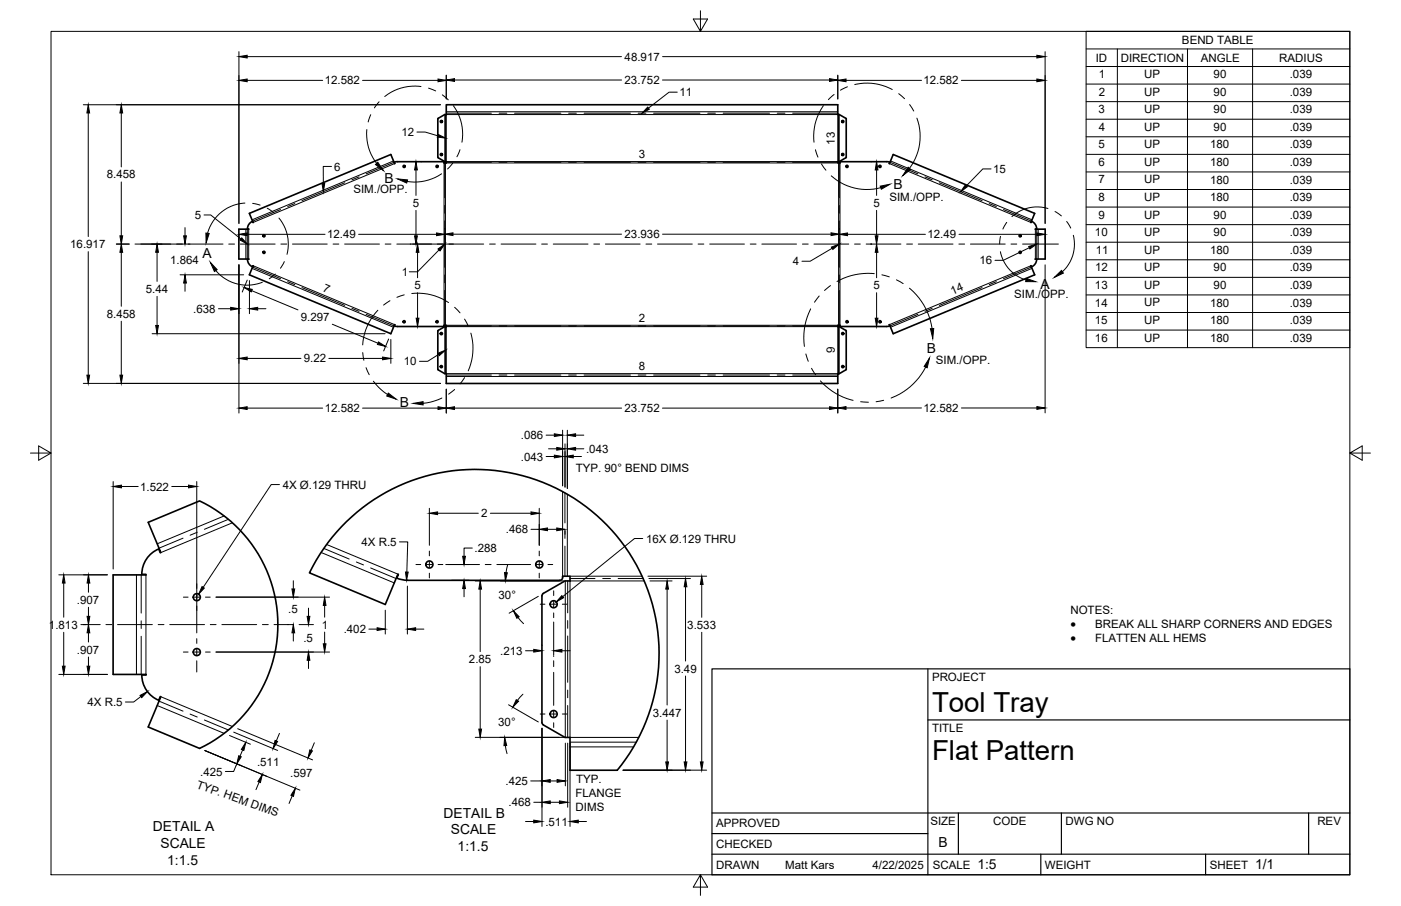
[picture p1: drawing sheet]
<svg xmlns="http://www.w3.org/2000/svg" width="432mm" height="279mm" viewBox="0 0 432 279" stroke-linecap="round" stroke-linejoin="round" font-family="sans-serif">
<!-- layer: Visible -->
<g fill="none" stroke="#000" stroke-width=".51">
<path d="M134.9 36.7v11.7M260.8 36.7v11.7M260.8 36.7l-2.1-1.4h-.5v-3h-120.7v3h-.4l-2.2 1.4M121.5 50.1l.1 .3-1.1-2.8-43.6 18.2 1.1 2.8-.2-.3-1.1 .9-.4 1.4 .3 .1h-3v9.2h3h-.3M121.5 50l.8-.1 14.3-.1 .3 .3M134.9 48.4l.2 .2M135.1 48.7l2 1.1h.4v.4l-.6-.1M260.7 48.7l-2 1.1h-.5v.4l.7-.1M260.8 48.4l-.1 .2M274.2 50l-.7-.1-14.3-.1-.3 .3M274.2 50.1l-.1 .3 1.2-2.8 43.6 18.2-1.2 2.8 .2-.3 .9 .5 .5 .8 .2 1M76.3 79.9l.2 1 .5 .8 .8 .6 .2-.3-1.1 2.8 43.6 18.1 1.1-2.8-.1 .4 1 .2h14.1l.3-.3"/>
<path d="M319.5 70.6l-.4 .1h3v9.2h-3h.4M319.5 79.9l-.2 1-.5 .8-.9 .6-.2-.3 1.2 2.8-43.6 18.1-1.2-2.8 .1 .4-.9 .2h-14.2l-.2-.4h-.7v.4h.5l2.1 1.4v11.9l-2.1 1.2h-.5v3.1h-120.7v-3.1h-.4l-2.2-1.4v-11.7l2.2-1.4h.4v-.4l-.6 .1M45.7 161.1l15.8-6.6a42.2 42.2 0 0 1 24.1 38.1 42.2 42.2 0 0 1-24.1 38.2l-15.8-6.6 3.9-9.3-.2-.1-.5 1.2a8.5 8.5 0 0 1-5.2-7.9l1.3 .1v-.2h-10.1v-30.7h10.1v-.2h-1.3a8.5 8.5 0 0 1 5.2-7.8l.5 1.2 .2-.1zM125.6 179h47M125.6 178.9l-1.7-.1-1.6-.5 .5-1.2h-.2l-3.9 9.3-23.3-9.7a56.8 56.8 0 0 1 81.6-23 56.8 56.8 0 0 1 13.2 83.8h-14.5v-10.1h-1.6l-6.7-3.8-.3-.5-.1-39.4 .5-.7 6.6-3.8h1.6v-1.5h-2.3a.98 .98 0 0 1-.8 1.3"/>
<circle cx="136" cy="37.5" r=".33"/>
<circle cx="259.7" cy="37.5" r=".33"/>
<circle cx="124.6" cy="51.3" r=".33"/>
<circle cx="134.7" cy="51.3" r=".33"/>
<circle cx="136" cy="47.7" r=".33"/>
<circle cx="259.7" cy="47.7" r=".33"/>
<circle cx="261.1" cy="51.3" r=".33"/>
<circle cx="271.2" cy="51.3" r=".33"/>
<circle cx="81.4" cy="72.7" r=".33"/>
<circle cx="81.4" cy="77.8" r=".33"/>
<circle cx="314.4" cy="72.7" r=".33"/>
<circle cx="314.4" cy="77.8" r=".33"/>
<circle cx="124.6" cy="99.2" r=".33"/>
<circle cx="134.7" cy="99.2" r=".33"/>
<circle cx="261.1" cy="99.2" r=".33"/>
<circle cx="271.2" cy="99.2" r=".33"/>
<circle cx="136" cy="102.9" r=".33"/>
<circle cx="136" cy="113.1" r=".33"/>
<circle cx="259.7" cy="102.9" r=".33"/>
<circle cx="259.7" cy="113.1" r=".33"/>
<circle cx="132.3" cy="174.1" r="1.09"/>
<circle cx="166.2" cy="174.1" r="1.09"/>
<circle cx="60.7" cy="184.2" r="1.09"/>
<circle cx="170.6" cy="186.3" r="1.09"/>
<circle cx="60.7" cy="201.1" r="1.09"/>
<circle cx="170.6" cy="220.2" r="1.09"/>
</g>
<!-- layer: Bend Center -->
<g fill="none" stroke="#000" stroke-width=".31">
<path d="M137.3 35.3v14.5M137.5 34.9h13.9M153.8 34.9h2.4M158.6 34.9h14.3M175.3 34.9h2.3M180 34.9h14.3M196.7 34.9h2.4M201.4 34.9h14.3M218.1 34.9h2.4M222.9 34.9h14.3M239.5 34.9h2.4M244.3 34.9h13.9"/>
<path d="M258.4 35.3v14.5M106.3 56.4l-13.2 5.5M110.7 54.5l-2.2 1M121.5 50l-8.7 3.6M137.1 50.2v10.8M137.5 50h13.9M153.8 50h2.4M158.6 50h14.3M175.3 50h2.3M180 50h14.3M196.7 50h2.4M201.4 50h14.3"/>
<path d="M218.1 50h2.4M222.9 50h14.3M239.5 50h2.4M244.3 50h13.9M258.7 50.2v10.8M274.3 50l8.6 3.6M285.1 54.5l2.2 1M289.5 56.4l13.2 5.5M76.2 70.7v9.2M86.5 64.6l-8.6 3.6M90.9 62.8l-2.2 .9M137.1 63.4v2.3"/>
<path d="M137.1 68.1v14.3M258.7 63.4v2.3M258.7 68.1v14.3M304.9 62.8l2.2 .9M309.3 64.6l8.6 3.6M319.5 70.7v9.2M77.9 82.4l8.6 3.5M88.7 86.9l2.2 .9M93.1 88.7l13.2 5.5M108.5 95.1l2.2 .9M112.8 96.9l8.7 3.6M137.1 84.8v2.4"/>
<path d="M137.1 89.6v10.7M258.7 84.8v2.4M258.7 89.6v10.7M282.9 96.9l-8.6 3.6M287.3 95.1l-2.2 .9M302.7 88.7l-13.2 5.5M307.1 86.9l-2.2 .9M317.9 82.4l-8.6 3.5M137.3 100.7v14.5M137.5 115.7h13.9M137.5 100.5h13.9M153.8 115.7h2.4"/>
<path d="M153.8 100.5h2.4M158.6 115.7h14.3M158.6 100.5h14.3M175.3 115.7h2.3M175.3 100.5h2.3M180 115.7h14.3M180 100.5h14.3M196.7 115.7h2.4M196.7 100.5h2.4M201.4 115.7h14.3M201.4 100.5h14.3M218.1 115.7h2.4"/>
<path d="M218.1 100.5h2.4M222.9 115.7h14.3M222.9 100.5h14.3M239.5 115.7h2.4M239.5 100.5h2.4M244.3 115.7h13.9M244.3 100.5h13.9M258.4 100.7v14.5M174.1 152v9.3M43.5 177.3v11.8M56.4 166l-7.4 3.1M60.8 164.1l-2.2 1"/>
<path d="M70.4 160.1l-7.4 3.1M99.8 169.1l7.8 3.3M109.8 173.3l2.2 .9M114.2 175.2l7.9 3.2M174.1 163.7v2.3M174.1 168.4v9.3M175 179.2v9.8M175.7 178.4h7.7M185.8 178.4h2.4M190.5 178.4h7.7M43.5 191.5v2.3M43.5 196.2v11.8"/>
<path d="M175 191.4v2.4M175 196.1v14.3M49 216.2l7.4 3.1M175 212.8v2.4M175 217.6v9.8M58.6 220.2l2.2 .9M63 222l7.4 3.1M175.7 228.9h20.4"/>
</g>
<!-- layer: Visible Narrow -->
<g fill="none" stroke="#000" stroke-width=".31">
<path d="M137.1 35.3v14.5M137.5 35.3h120.7v14.5h-120.7zM137.5 34.5h120.7M258.7 35.3v14.5M121.3 49.6l-43.6 18.2M121.6 50.4l-43.6 18.2M136.9 50.2v50.1M137.3 50.2v50.1M137.5 50.2h120.7M258.5 50.2v50.1M258.9 50.2v50.1M274.1 50.4l43.6 18.2"/>
<path d="M274.5 49.6l43.6 18.2M75.8 70.7v9.2M76.6 70.7v9.2M319.1 70.7v9.2M320 70.7v9.2M77.7 82.8l43.6 18.1M78 82l43.6 18.1M317.7 82l-43.6 18.1M318.1 82.8l-43.6 18.1M137.1 100.7v14.5M137.5 100.7h120.7v14.5h-120.7zM137.5 116.1h120.7"/>
<path d="M137.5 100.3h120.7M258.7 100.7v14.5M69.1 159.1l-20.6 8.6M173.4 151.6v26.1M174.9 152.4v25.3M42.1 177.3v30.7M45 177.3v30.7M71.6 161.2l-22 9.2M99 170.4l22.5 9.4M100.7 167.9l21.9 9.2M174.2 179.2v48.2M175.7 177.7h22.2"/>
<path d="M198.5 179.2h-22.8v48.2h21.2M48.5 217.6l20.6 8.6M49.6 214.9l22 9.1M175.7 230.3h19.6"/>
</g>
<!-- layer: Border -->
<path d="M15.7 9.7h400.3v260.1h-400.3zM215.9 3.3v6.4l-2.2-3.8h4.4l-2.2 3.8M9.4 139.7h6.3l-3.8-2.2v4.4l3.8-2.2M416 139.7l3.8 2.2v-4.4l-3.8 2.2h6.4M215.9 269.8l2.2 3.8h-4.4l2.2-3.8v6.3" fill="none" stroke="#000" stroke-width=".31"/>
<!-- layer: Titleblock -->
<path d="M219.4 206.3h196.6v63.5h-196.6zM286 206.3v63.5M286 222h130M219.4 257.1h66.6M219.4 250.7h196.6M295.4 250.7v12.7M327.1 250.7v12.7M403.3 250.7v12.7M219.4 263.4h196.6M320.8 263.4v6.4M371.6 263.4v6.4" fill="none" stroke="#000" stroke-width=".36"/>
<!-- layer: Bend Tables -->
<g fill="none" stroke="#000" stroke-width=".31">
<path d="M334.8 9.7h81.2v97.5h-81.2zM334.8 15.1h81.2M344.4 15.1v92.1M366 15.1v92.1M386.1 15.1v92.1M334.8 20.5h81.2M334.8 25.9h81.2M334.8 31.3h81.2M334.8 36.8h81.2M334.8 42.2h81.2M334.8 47.6h81.2M334.8 53h81.2"/>
<path d="M334.8 58.4h81.2M334.8 63.9h81.2M334.8 69.3h81.2M334.8 74.7h81.2M334.8 80.1h81.2M334.8 85.5h81.2M334.8 91h81.2M334.8 96.4h81.2M334.8 101.8h81.2"/>
</g>
<!-- layer: Detail Boundary -->
<g fill="none" stroke="#000" stroke-width=".31">
<path d="M113.1 40a14.8 14.8 0 0 0 3 10.4M114.3 35.4l-.8 2.2M116.8 31.4l-1.4 1.9M129.8 26.7a14.8 14.8 0 0 0-11.2 3.1M132.1 27.2l2.2 .8M136.3 29.3l1.9 1.5M139.7 32.6a14.6 14.6 0 0 1 2.7 11.3M253.8 32.6a16.4 16.4 0 0 0-2.9 11.3M257.1 29.1l-1.8 1.6M261.2 26.8l-2.2 1M263.4 26.1a16.2 16.2 0 0 1 11.6 1.5M277 28.9l1.8 1.5"/>
<path d="M280.4 32.2l1.2 2M282.6 36.4a16.4 16.4 0 0 1-2.3 15.5M136.1 53.6a14.9 14.9 0 0 1-10.6 2.4M139.5 50.3l-1.6 1.8M141.8 46.2l-1 2.1M251.3 46.2l.8 2.3M253.2 50.6l1.4 1.9M256.2 54.2a16.4 16.4 0 0 0 15.3 3.7M75.5 62.6a12.7 12.7 0 0 0-11.5 9.3M77.9 62.7l2.3 .5M82.4 64.2l1.9 1.4M86 67.2a12.6 12.6 0 0 1 2.5 11.2"/>
<path d="M308.3 77.6a11.4 11.4 0 0 0 7.9 8.7M308.4 72.9l-.3 2.3M310.3 68.6l-1.2 2M323 64.3a11.6 11.6 0 0 0-11.1 2.5M325.2 65.2l1.9 1.4M328.8 68.3l1.2 2M330.8 72.6a11.5 11.5 0 0 1-3.4 11.2M66.5 83.4a12.6 12.6 0 0 0 14.4 3.6M84.9 84.5l-1.9 1.5M87.6 80.7l-1.2 2M116.5 95.7a16.9 16.9 0 0 0-4.7 10.7M120.2 92.7l-2 1.4"/>
<path d="M124.6 90.9l-2.3 .8M126.9 90.5a17 17 0 0 1 11.3 2.8M140.1 94.8l1.7 1.7M143.2 98.4l1.1 2.1M249.9 95.3a19.6 19.6 0 0 0-2 11.5M252.5 91.3l-1.5 1.9M256 88.1l-1.9 1.5M269.5 84.4a19.5 19.5 0 0 0-11.5 2.4M271.8 84.8l2.3 .6M276.3 86.3l2.1 1.2M280.3 88.9a19.7 19.7 0 0 1 7 12.4M111.8 108.7l.3 2.4"/>
<path d="M112.8 113.4l1 2.1M115.1 117.6l1.6 1.8 2.7 2.3M143.2 116.5l-1.4 1.9M145.1 102.7a17.2 17.2 0 0 1-.8 11.7M248.4 109.2l.7 2.2M250.1 113.6l1.3 2M252.9 117.5a19.5 19.5 0 0 0 10 6M285.3 113.2a19.8 19.8 0 0 1-10.7 9.5M136.2 122.7l-3.4 1.3-2.4 .4M140.1 120.1l-1.8 1.5M265.3 123.9l2.4 .1M272.4 123.4l-2.4 .5"/>
</g>
<path d="M115.7 50.7l.7-.7 1.8 2.6zM122.5 55.2l3.1 .3-.3 1zM271.3 57.4l3-.6-2.7 1.6zM279.9 51.6l.8 .7-2.5 1.9zM63.5 71.9l1 .1-1 2.9zM64.8 80.9l2.1 2.3-.8 .5zM316.3 85.9l2.9 1-3.1-.1zM325 85.6l2.2-2.2 .5 .8zM286.5 110.4l-.7 3-1-.4zM286.8 101.4l1-.1-.3 3.1zM119.7 121.2l2.4 1.9-2.9-1zM127.4 124.4l3-.5v1z" fill="#000" stroke="#000" stroke-width=".31"/>
<!-- layer: BendIds -->
<path d="M199.6 33l.5 .7-2.2 1.2zM99.2 56.6h.9l-.4 2.5zM135 41.4l2.3 1.2-2.5-.3zM297.5 57l.7 .6-2.1 1.5zM74.5 73.4l1.7 1.9-2.2-1.3zM135 76.8l2.1-1.5-1.5 2.1zM256.3 76.2l2.4-.9-2 1.6zM317.1 76l2.4-.7-2.1 1.5zM135 108.9l2.3-.9-1.9 1.7z" fill="#000" stroke="#000" stroke-width=".31"/>
<path d="M208.7 28.4h-2.5l-6.3 4.9M102.2 51.3h-2.6l.1 5.3M128.5 40.7h2.5l3.9 1.2M305.5 52.1h-2.6l-5 5.2M62.9 66.3h2l9.4 7.4M135.3 77.1l-6.6 6.7h-2.5M256.5 76.6l-6.8 4h-2.5M317.2 76.4l-8 3.9h-2.5M135.2 109.3l-3.4 2.1h-2.5" fill="none" stroke="#000" stroke-width=".31"/>
<!-- layer: Smart Centers -->
<g fill="none" stroke="#000" stroke-width=".31">
<path d="M41.6 75.3h11M54.4 75.3h1.8M58 75.3h10.7M70.5 75.3h1.8M74.1 75.3h10.7M86.6 75.3h1.8M90.1 75.3h10.8M102.7 75.3h1.7M106.2 75.3h10.7M118.7 75.3h1.8M122.3 75.3h10.7M134.8 75.3h1.8"/>
<path d="M138.4 75.3h10.7M150.9 75.3h1.8M154.4 75.3h10.8M166.9 75.3h1.8M170.5 75.3h10.7M183 75.3h1.8M186.6 75.3h10.7M199.1 75.3h1.8M202.6 75.3h10.8M215.2 75.3h1.7M218.7 75.3h10.7M231.2 75.3h1.8"/>
<path d="M234.8 75.3h10.7M247.3 75.3h1.8M250.9 75.3h10.7M263.4 75.3h1.8M267 75.3h10.7M279.4 75.3h1.8M283 75.3h10.7M295.5 75.3h1.8M299.1 75.3h10.7M311.6 75.3h1.8M315.2 75.3h11M128.2 174.1h1.5"/>
<path d="M131.4 174.1h1.8M132.3 169.9v1.5M132.3 173.2v1.8M132.3 176.8v1.4M135 174.1h1.5M137.4 174.1h10.4M149.6 174.1h1.8M153.1 174.1h10.4M165.3 174.1h1.8M166.2 169.9v1.5M166.2 173.2v1.8M166.2 176.8v1.4"/>
<path d="M168.9 174.1h1.4M24.9 192.6h6M32.7 192.6h1.8M36.2 192.6h10.7M48.7 192.6h1.8M52.3 192.6h10.7M56.5 184.2h1.5M59.8 184.2h1.8M60.6 180v1.5M60.6 183.3v1.8M60.6 186.8v1.5M60.6 197v1.4"/>
<path d="M63.3 184.2h1.5M64.8 192.6h1.8M68.4 192.6h10.7M80.9 192.6h1.8M84.5 192.6h5.9M166.5 186.3h1.5M169.7 186.3h1.8M170.6 182.2v1.5M170.6 185.4v1.8M170.6 189v1.5M170.6 191.8v10.2M173.3 186.3h1.5"/>
<path d="M56.5 201.1h1.5M59.8 201.1h1.8M60.6 200.2v1.8M60.6 203.8v3.4M63.3 201.1h1.5M170.6 203.8v1.8M170.6 207.3v10.2M170.6 219.3v1.8M166.5 220.2h1.5M169.7 220.2h1.8M170.6 222.9v1.4M173.3 220.2h1.5"/>
</g>
<!-- layer: FD_Dimensions -->
<g fill="none" stroke="#000" stroke-width=".31">
<path d="M73.6 15.9v53M76.2 17.5h115.3M204.2 17.5h115.4M322.1 15.9v53M25.7 32.3h110.1M27.2 34.8v38.2M37.4 34.8v16.7M76.2 24.8h23.2M111.7 24.8h23.3M137.5 23.2v7.3M140.1 24.7h51.5M204.2 24.7h51.5"/>
<path d="M258.2 23.2v7.3M260.8 24.8h23.2M296.3 24.8h23.3M37.4 56.1v16.6M128.2 52.4v7.9M129.7 49.9h.3M268.4 49.9h.2M270.2 52.4v7.9M27.2 77.6v38.1M35.9 75.3h3.9M37.4 77.8v16.6M43.4 75.3h15.1"/>
<path d="M48.4 77.8v9M57 70.2v2.5M73.6 72.5v1.3M76.2 72.3h24M110.5 72.3h24M126.4 75.3h.3M127.2 75.3h12.6M128.2 64.9v7.8M128.7 77.8v7.9M137.1 70.4v.3M137.1 72.2v1.6M139.6 72.2h52"/>
<path d="M204.2 72.2h51.9M258.7 70.5v.2M258.7 73.7v.3M261.2 72.3h24M268.4 75.3h.2M270.2 64.9v7.8M270.2 77.8v7.9M295.6 72.3h24M322.1 72.5v1.3M37.4 99.1v16.6M48.4 91.4v9M55.5 84.8h19.6"/>
<path d="M57 87.3v2.5M67.3 95.2h3.8M73.6 81.7v45.7M76.2 86.4l-1.5 3.7M76.9 86.5v10.2M77.6 89.6l14.2 6M79.4 95.2h2.6M102.4 100l14.1 5.9M128.7 90.3v7.8M270.2 90.3v7.8M322.1 81.7v45.6M25.7 118.2h110.1"/>
<path d="M46.9 102.9h71.8M76.2 110.5h16.6M101.3 110.5h16.6M119.8 104.5l-1.5 3.7M120.5 104.7v7.4M126.9 100.7h.3M268.6 100.7h2.9M76.2 125.9h23.2M111.7 125.9h23.3M137.5 120v7.4M140.1 125.9h51.5M168.3 134.2h2.6"/>
<path d="M169.1 138.4h2.5M173.4 132.7v17.1M174.1 136.9v13.3M174.9 132.7v17.9M177.4 134.2h2.5M177.4 138.4h2.5M204.2 125.9h51.5M258.2 120v7.4M260.8 125.8h23.2M296.3 125.8h23.3M34.9 148.5v27M37.4 150h5.2"/>
<path d="M52.9 150h5.2M60.6 148.5v46.7M132.3 156.8v11.4M134.9 158.3h12.5M151.1 158.3h12.6M166.2 156.8v11.4M168.3 140.8h2.6M176.7 140.8h2.5M18.1 177.3h15M19.6 179.8v10.6M27.3 179.8v2.8M90.4 179.1v2.5"/>
<path d="M123.1 167.1h2.6l-.3 9.3M138.3 174.1h6.2M139.2 179h5.3M145.6 169h-2.6v2.6M146.5 179.2h27.4M156.5 174.1l-.5 2.5M163.7 163.2h2.5M168.7 163.2h2.9M174.1 163.6v1.2M199.7 177.7h18.1M200 178.4h12.8M200.3 179.2h6.8"/>
<path d="M19.6 195v10.4M25.7 192.6h.9M27.3 187.3v2.8M27.3 195.2v2.8M66.6 184.2h35M88.6 192.6h.3M90.4 195.2v2.5M92.2 192.6h4.4M95.1 187.5v2.6M100.1 186.7v3.6M100.1 194.9v3.6M113.7 194h2.5"/>
<path d="M118.7 188.2v7.3M125.6 180.7v14.8M128.1 194h2.5M143 181.5v2.5M148 181.7v19.3M159.7 190.4l1.7 1.9M165.9 183.9l-9 5.2M167 198.9v.3M205.6 181.7v35.7M211.3 181v22.9M216.3 180.2v10.2M216.3 195v40"/>
<path d="M18.1 208h15M27.3 202.6v2.8M43.4 214.8l-2.2 1.7h-2.5M66.6 201.1h35M95.1 203.6v2.6M148 205.6v19.3M156.7 217.3l9.2 5.4M161.2 214.1l-1.7 1.9M162 200.7h2.5M170.6 202.2v.3M173.2 200.7h2.5M211.3 208.5v26.5"/>
<path d="M63.1 231.5l29.3 12.2M70.7 226.8l6.5 2.7M72 225.8l13.6 5.6M73 235.6l-1 2.3h-2.5M73.3 224.7l23 9.6M74.8 231.3l-.8 1.9M86.1 226.2l-.9 2.3M96.9 229.1l-1 2.3M146.5 227.4h27.4M155.7 229.9l.6 2.5M167 224.6v30.3M174.2 229.2v13.2"/>
<path d="M175 229.2v19.7M175.7 229.2v25.7M192 237.5h25.8M205.6 222.1v12.9M79.9 241.2l-1 2.3M90.1 245.4l-1 2.4M162 253.3h2.5M163.6 240.8h3.4M164.5 247.4h2.5M169.6 240.8h2.1M169.6 247.4h2.8M178.2 253.3h2.6"/>
</g>
<g fill="#000" stroke="#000" stroke-width=".31">
<path d="M73.6 17.5l2.6-.5v.9zM319.6 17l2.5 .5-2.5 .4zM27.2 32.3l.4 2.5h-.8zM37.4 32.3l.4 2.5h-.8zM73.6 24.8l2.6-.4v.8zM135 24.4l2.5 .4-2.5 .4zM137.5 24.7l2.6-.4v.8zM255.7 24.3l2.5 .4-2.5 .4zM258.2 24.8l2.6-.4v.8zM319.6 24.4l2.5 .4-2.5 .4zM128.2 49.9l.4 2.5h-.8zM270.2 49.9l.4 2.5h-.9z"/>
<path d="M37.4 75.3l.4 2.5h-.8zM37 72.7h.8l-.4 2.6zM48.4 75.3l.4 2.5h-.8zM56.6 72.7h.8l-.4 2.6zM73.6 72.3l2.6-.5v.9zM127.8 72.7h.8l-.4 2.6zM128.7 75.3l.4 2.5h-.8zM134.5 71.8l2.6 .5-2.6 .4zM137.1 72.2l2.5-.4v.8zM256.1 71.8l2.6 .4-2.6 .4zM258.7 72.3l2.5-.5v.9zM269.7 72.7h.9l-.4 2.6z"/>
<path d="M270.2 75.3l.4 2.5h-.9zM319.6 71.8l2.5 .5-2.5 .4zM57 84.8l.4 2.5h-.8zM71.1 94.8l2.5 .4-2.5 .4zM75.2 88.7l2.5 .5-.3 .8zM76.9 95.2l2.5-.4v.8zM128.3 98.1h.8l-.4 2.6zM269.7 98.1h.9l-.4 2.6zM26.8 115.7h.8l-.4 2.5zM37 115.7h.8l-.4 2.5zM48 100.4h.8l-.4 2.5zM73.6 110.5l2.6-.4v.9z"/>
<path d="M116.6 105.5l2.2 1.3-2.5-.6zM117.9 110.1l2.6 .4-2.6 .5zM73.6 125.9l2.6-.5v.9zM135 125.4l2.5 .5-2.5 .4zM137.5 125.9l2.6-.5v.9zM170.9 133.8l2.5 .4-2.5 .4zM171.6 138l2.5 .4-2.5 .4zM174.9 134.2l2.5-.4v.8zM174.9 138.4l2.5-.4v.8zM255.7 125.4l2.5 .5-2.5 .4zM258.2 125.8l2.6-.4v.8zM319.6 125.4l2.5 .4-2.5 .4z"/>
<path d="M34.9 150l2.5-.4v.9zM58.1 149.6l2.5 .4-2.5 .5zM132.3 158.3l2.6-.4v.8zM163.7 157.9l2.5 .4-2.5 .4zM170.9 140.4l2.5 .4-2.5 .4zM174.1 140.8l2.6-.4v.8zM19.6 177.3l.5 2.5h-.9zM27.3 177.3l.4 2.5h-.9zM125 176.4h.8l-.5 2.5zM142.6 171.6h.8l-.4 2.5zM155.5 176.6h.9l-.6 2.6zM166.2 163.2l2.5-.4v.9z"/>
<path d="M171.6 162.8l2.5 .4-2.5 .5zM27.3 192.6l.4 2.6h-.9zM26.8 190.1h.9l-.4 2.5zM90.4 192.6l.4 2.6h-.8zM90 181.6h.8l-.4 2.6zM94.7 190.1h.8l-.4 2.5zM100.1 184.2l.4 2.5h-.9zM99.6 198.5h.9l-.4 2.6zM116.2 193.6l2.5 .4-2.5 .4zM125.6 194l2.5-.4v.8zM143 179l.4 2.5h-.8zM148 179.2l.4 2.5h-.8z"/>
<path d="M158.2 188.3l1.8 1.9-.7 .5zM205.6 179.2l.4 2.5h-.8zM211.3 178.4l.4 2.6h-.8zM216.3 177.7l.4 2.5h-.8zM19.2 205.4h.9l-.5 2.6zM26.8 205.4h.9l-.4 2.6zM43.2 214.5l2.2-1.2-1.7 1.8zM95.1 201.1l.4 2.5h-.8zM159.1 215.8l.7 .4-1.7 1.9zM164.5 200.3l2.5 .4-2.5 .4zM170.6 200.7l2.6-.4v.8zM73.6 233.1l.8 .3-1.4 2.2z"/>
<path d="M75.8 228.9l-.6 2.5-.8-.3zM84.8 228.3l.8 .4-1.4 2.2zM95.5 231.2l.8 .4-1.4 2.1zM147.6 224.9h.8l-.4 2.5zM155.6 227.4l.6 2.5-.9 .1zM205.2 235h.8l-.4 2.5zM210.9 235h.8l-.4 2.5zM215.9 235h.8l-.4 2.5zM80.9 238.8l-.6 2.5-.8-.3zM91 243.1l-.6 2.5-.7-.3zM164.5 252.9l2.5 .4-2.5 .5zM167 240.8l2.6-.4v.9z"/>
<path d="M167 247.4l2.6-.4v.8zM171.7 240.4l2.5 .4-2.5 .5zM172.4 247l2.6 .4-2.6 .4zM175.7 253.3l2.5-.4v.9z"/>
</g>
<!-- layer: Hole Notes -->
<path d="M62.3 180.9l.7 .5-1.8 1.8zM173.2 183.7l.5 .6-2.3 1.3z" fill="#000" stroke="#000" stroke-width=".31"/>
<path d="M86.1 149.4h-2.5l-21 31.7M198.1 166.1h-2.5l-22.2 17.9" fill="none" stroke="#000" stroke-width=".31"/>
<g font-size="8.5">
<text x="287.3" y="219.5">Tool Tray</text>
<text x="287.3" y="234.5">Flat Pattern</text>
</g>
<g font-size="4.3">
<text x="118.5" y="56.6">B</text>
<text x="275.3" y="58.2">B</text>
<text x="62.4" y="79.5">A</text>
<text x="320.7" y="89.1">A</text>
<text x="285.6" y="108.9">B</text>
<text x="123.2" y="125.5">B</text>
<text x="47.1" y="256.4">DETAIL A</text>
<text x="136.7" y="252.2">DETAIL B</text>
<text x="139" y="257.3">SCALE</text>
<text x="49.5" y="261.6">SCALE</text>
<text x="141.1" y="262.4">1:1.5</text>
<text x="289.3" y="261.2">B</text>
<text x="51.6" y="266.6">1:1.5</text>
<text x="301.2" y="268.1">1:5</text>
<text x="386.8" y="268.1">1/1</text>
</g>
<g font-size="3.8">
<text x="330" y="193.7">·</text>
<text x="330" y="198">·</text>
</g>
<g font-size="3.5">
<text x="364.3" y="13.7">BEND TABLE</text>
<text x="192.5" y="18.7">48.917</text>
<text x="337.7" y="19.1">ID</text>
<text x="345.4" y="19.1">DIRECTION</text>
<text x="370.1" y="19.1">ANGLE</text>
<text x="394.3" y="19.1">RADIUS</text>
<text x="100.1" y="26">12.582</text>
<text x="192.5" y="25.9">23.752</text>
<text x="209.4" y="29.7">11</text>
<text x="284.6" y="26">12.582</text>
<text x="338.6" y="29.5">2</text>
<text x="338.7" y="24.1">1</text>
<text x="352.7" y="24.1">UP</text>
<text x="352.7" y="29.5">UP</text>
<text x="374.1" y="24.1">90</text>
<text x="374.1" y="29.5">90</text>
<text x="397.5" y="24.1">.039</text>
<text x="397.5" y="29.5">.039</text>
<text x="338.6" y="34.9">3</text>
<text x="352.7" y="34.9">UP</text>
<text x="374.1" y="34.9">90</text>
<text x="397.5" y="34.9">.039</text>
<text x="123.7" y="42">12</text>
<text x="338.6" y="40.3">4</text>
<text x="352.7" y="40.3">UP</text>
<text x="374.1" y="40.3">90</text>
<text x="397.5" y="40.3">.039</text>
<text x="257.3" y="44.7" transform="rotate(-90 257.3 44.7)">13</text>
<text x="338.6" y="45.7">5</text>
<text x="352.7" y="45.7">UP</text>
<text x="373" y="45.8">180</text>
<text x="397.5" y="45.8">.039</text>
<text x="103" y="52.6">6</text>
<text x="196.9" y="48.8">3</text>
<text x="306.1" y="53.3">15</text>
<text x="338.6" y="51.2">6</text>
<text x="352.7" y="51.2">UP</text>
<text x="373" y="51.2">180</text>
<text x="397.5" y="51.2">.039</text>
<text x="32.9" y="55">8.458</text>
<text x="108.9" y="59.6">SIM./OPP.</text>
<text x="338.6" y="56.6">7</text>
<text x="352.7" y="56.6">UP</text>
<text x="373" y="56.6">180</text>
<text x="397.5" y="56.6">.039</text>
<text x="127.2" y="63.8">5</text>
<text x="269.2" y="63.8">5</text>
<text x="274.1" y="62.1">SIM./OPP.</text>
<text x="338.6" y="62">8</text>
<text x="352.7" y="62">UP</text>
<text x="373" y="62">180</text>
<text x="397.5" y="62">.039</text>
<text x="60" y="67.5">5</text>
<text x="338.6" y="67.4">9</text>
<text x="352.7" y="67.4">UP</text>
<text x="374.1" y="67.4">90</text>
<text x="397.5" y="67.4">.039</text>
<text x="21.7" y="76.5">16.917</text>
<text x="100.8" y="73.5">12.49</text>
<text x="192.5" y="73.5">23.936</text>
<text x="285.8" y="73.5">12.49</text>
<text x="337.5" y="72.9">10</text>
<text x="352.7" y="72.8">UP</text>
<text x="374.1" y="72.9">90</text>
<text x="397.5" y="72.9">.039</text>
<text x="52.5" y="81.5">1.864</text>
<text x="244.3" y="81.8">4</text>
<text x="301.9" y="81.6">16</text>
<text x="337.5" y="83.7">12</text>
<text x="337.7" y="78.3">11</text>
<text x="352.7" y="78.3">UP</text>
<text x="352.7" y="83.7">UP</text>
<text x="373" y="78.3">180</text>
<text x="374.1" y="83.7">90</text>
<text x="397.5" y="78.3">.039</text>
<text x="397.5" y="83.7">.039</text>
<text x="99.3" y="89.7" transform="rotate(23 99.3 89.7)">7</text>
<text x="123.8" y="85.1">1</text>
<text x="127.7" y="89.2">5</text>
<text x="269.2" y="89.2">5</text>
<text x="337.5" y="89.1">13</text>
<text x="352.7" y="89.1">UP</text>
<text x="374.1" y="89.1">90</text>
<text x="397.5" y="89.1">.039</text>
<text x="45" y="90.3">5.44</text>
<text x="293.6" y="90.9" transform="rotate(-23 293.6 90.9)">14</text>
<text x="312.6" y="91.8">SIM./OPP.</text>
<text x="337.5" y="94.5">14</text>
<text x="352.7" y="94.5">UP</text>
<text x="373" y="94.5">180</text>
<text x="397.5" y="94.5">.039</text>
<text x="32.9" y="98">8.458</text>
<text x="59.6" y="96.5">.638</text>
<text x="92.7" y="99">9.297</text>
<text x="196.9" y="99.3">2</text>
<text x="337.5" y="99.9">15</text>
<text x="352.7" y="99.9">UP</text>
<text x="373" y="99.9">180</text>
<text x="397.5" y="99.9">.039</text>
<text x="337.5" y="105.4">16</text>
<text x="352.7" y="105.3">UP</text>
<text x="373" y="105.4">180</text>
<text x="397.5" y="105.4">.039</text>
<text x="93.6" y="111.8">9.22</text>
<text x="124.5" y="112.7">10</text>
<text x="257.3" y="108.9" transform="rotate(-90 257.3 108.9)">9</text>
<text x="288.4" y="112.2">SIM./OPP.</text>
<text x="196.9" y="114.2">8</text>
<text x="100.1" y="127.1">12.582</text>
<text x="192.5" y="127.1">23.752</text>
<text x="284.6" y="127.1">12.582</text>
<text x="160.6" y="135.4">.086</text>
<text x="160.6" y="142">.043</text>
<text x="180.6" y="139.7">.043</text>
<text x="177.5" y="145.5">TYP. 90° BEND DIMS</text>
<text x="43.2" y="151.3">1.522</text>
<text x="87.1" y="150.7">4X Ø.129 THRU</text>
<text x="148.3" y="159.6">2</text>
<text x="155.9" y="164.5">.468</text>
<text x="199.1" y="167.4">16X Ø.129 THRU</text>
<text x="111.4" y="168.4">4X R.5</text>
<text x="146.3" y="170.3">.288</text>
<text x="153.7" y="184.8">30°</text>
<text x="23.7" y="186.2">.907</text>
<text x="88.8" y="189.1">.5</text>
<text x="329.9" y="189.5">NOTES:</text>
<text x="15.1" y="193.9">1.813</text>
<text x="93.5" y="197.9">.5</text>
<text x="99.2" y="193.9">1</text>
<text x="105.9" y="195.3">.402</text>
<text x="211.8" y="193.9">3.533</text>
<text x="337.5" y="193.7">BREAK ALL SHARP CORNERS AND EDGES</text>
<text x="23.7" y="201.5">.907</text>
<text x="154.2" y="201.9">.213</text>
<text x="337.5" y="198">FLATTEN ALL HEMS</text>
<text x="144.5" y="204.5">2.85</text>
<text x="207.8" y="207.4">3.49</text>
<text x="287.3" y="210.1">PROJECT</text>
<text x="26.9" y="217.7">4X R.5</text>
<text x="201.2" y="221">3.447</text>
<text x="153.6" y="223.8">30°</text>
<text x="287.3" y="225.8">TITLE</text>
<text x="61.7" y="239.2">.425</text>
<text x="79.2" y="236.1">.511</text>
<text x="89.5" y="239.7">.597</text>
<text x="60.4" y="242.9" transform="rotate(20 60.4 242.9)">TYP. HEM DIMS</text>
<text x="155.8" y="242.1">.425</text>
<text x="177.4" y="245.9">FLANGE</text>
<text x="177.6" y="241.6">TYP.</text>
<text x="156.7" y="248.7">.468</text>
<text x="177.4" y="250.1">DIMS</text>
<text x="168.1" y="254.6">.511</text>
<text x="220.7" y="255.2">APPROVED</text>
<text x="286.7" y="254.5">SIZE</text>
<text x="306.1" y="254.5">CODE</text>
<text x="328.4" y="254.5">DWG NO</text>
<text x="406" y="254.5">REV</text>
<text x="220.7" y="261.5">CHECKED</text>
<text x="220.7" y="267.9">DRAWN</text>
<text x="242" y="267.9">Matt Kars</text>
<text x="268.9" y="267.9">4/22/2025</text>
<text x="287.5" y="267.9">SCALE</text>
<text x="322.1" y="267.9">WEIGHT</text>
<text x="372.9" y="267.9">SHEET</text>
</g>
</svg>
